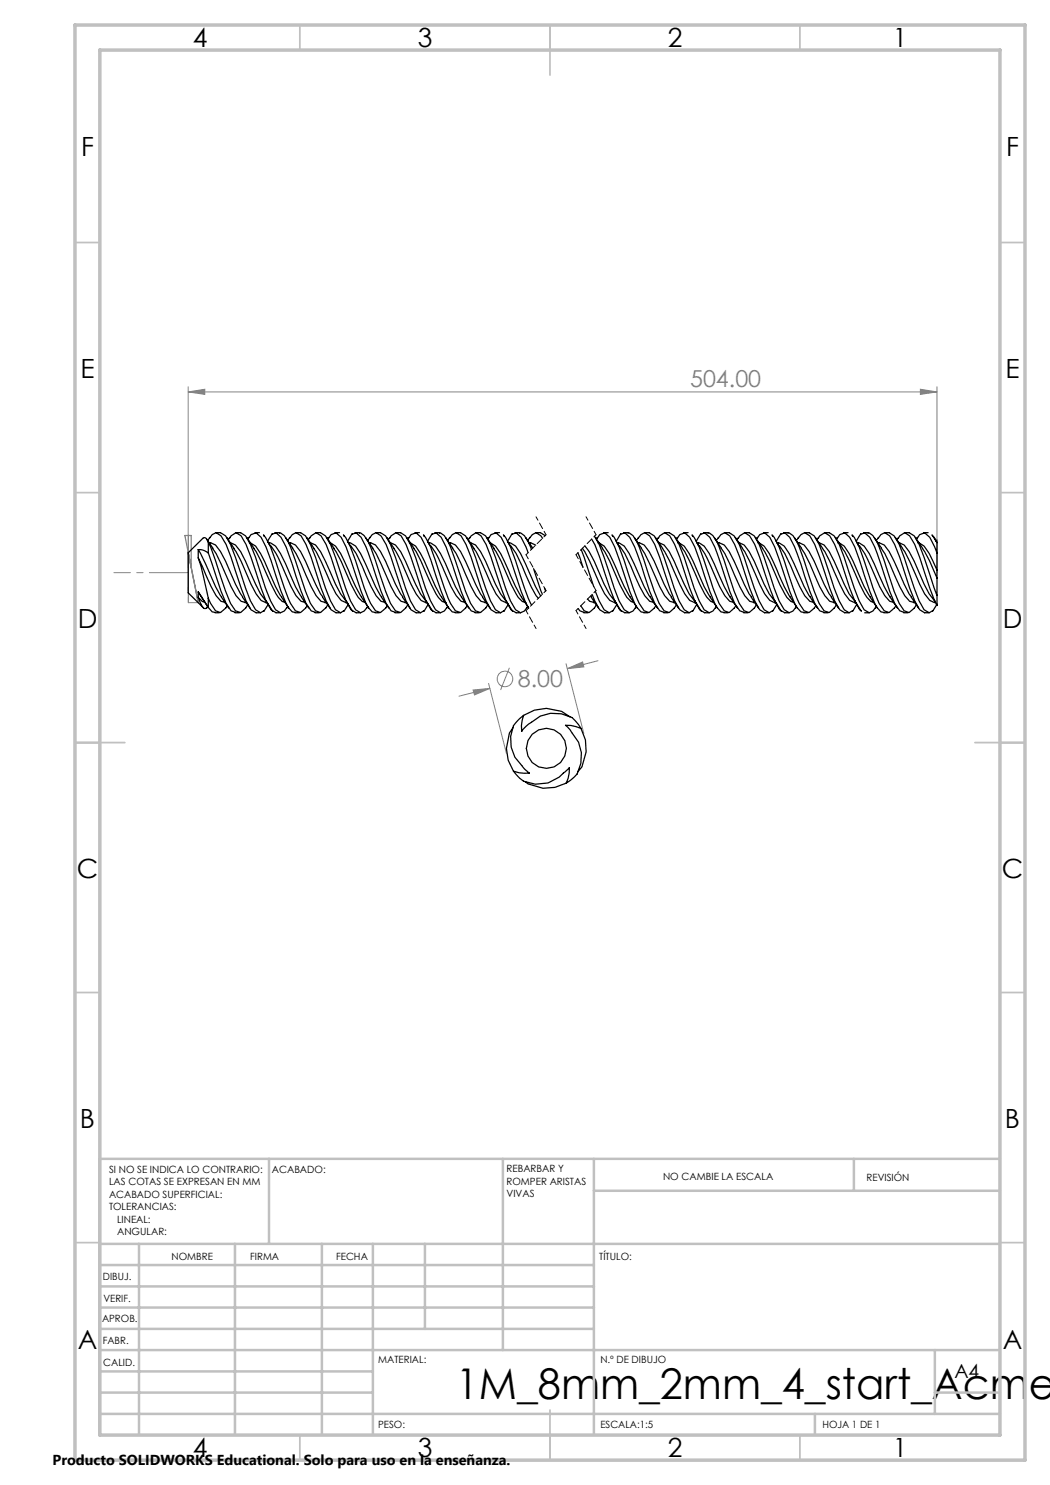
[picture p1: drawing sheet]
<svg xmlns="http://www.w3.org/2000/svg" width="210mm" height="297mm" viewBox="0 0 210 297" stroke-linecap="round" stroke-linejoin="round" font-family="sans-serif">
<g fill="none" stroke="#808080" stroke-width=".2">
<path d="M37.6 78.4l3.4-.5v1zM37.6 77.4v36.2M37.6 78.4h149.8M184.1 77.9l3.3 .5-3.3 .5zM187.4 77.4v37.2M94.6 138l3.4-.3-3.1 1.3zM97.7 136.7l3.6 14M98 137.7l-6.2 1.5M101.9 133.6l-1.8 4.4M113.2 132.7l3.6 14M113.5 133.7l3-1.3 .3 1zM119.6 132.1l-6.1 1.6"/>
<circle cx="101" cy="135.8" r="1.56"/>
</g>
<path d="M107.2 103.4l2 3.6M117.2 103.4l2 3.5M105.2 122.1l2 3.6M115.2 122.1l2 3.6" fill="none" stroke="#000" stroke-width=".2" stroke-dasharray="1.3 .6" stroke-dashoffset=".5"/>
<path d="M109.2 107l-4 4M109.2 118.1l-4 4M119.2 106.9l-4 4M119.2 118.1l-4 4" fill="none" stroke="#000" stroke-width=".2" stroke-dasharray="1.3 .6" stroke-dashoffset=".7"/>
<path d="M105.2 111l4 7.1M115.2 110.9l4 7.2" fill="none" stroke="#000" stroke-width=".2" stroke-dasharray="1.3 .6" stroke-dashoffset=".3"/>
<path d="M37.7 114.5v6" fill="none" stroke="#808080" stroke-width=".2" stroke-dasharray="15.2 1.3 1.3 1.3" stroke-dashoffset="14.1"/>
<path d="M37.7 120.5h2" fill="none" stroke="#808080" stroke-width=".2" stroke-dasharray="15.2 1.3 1.3 1.3"/>
<path d="M37.7 120.5v-10" fill="none" stroke="#808080" stroke-width=".2" stroke-dasharray="15.2 1.3 1.3 1.3" stroke-dashoffset="12.1"/>
<path d="M37.7 114.5h-14.9" fill="none" stroke="#808080" stroke-width=".2" stroke-dasharray="15.2 1.3 1.3 1.3" stroke-dashoffset="7.4"/>
<path d="M37.7 107.1v13.4" fill="none" stroke="#808080" stroke-width=".2" stroke-dasharray="15.2 1.3 1.3 1.3" stroke-dashoffset="10.4"/>
<path d="M37 107.1h1.2v6.4l-.6-2.9 2.1 9.9z" fill="none" stroke="#808080" stroke-width=".25"/>
<g fill="none" stroke="#c0c0c0" stroke-width=".35">
<path d="M60 5v5M110 5v10M160 5v5M15 48.5h5M200 48.5h5M15 98.5h5M200 98.5h5M15 148.5h10M195 148.5h10M15 198.5h5M200 198.5h5M15 248.5h5"/>
<path d="M200 248.5h5M60 287v5M110 282v10M160 287v5"/>
</g>
<g fill="none" stroke="#c0c0c0" stroke-width=".5">
<path d="M53.8 231.8v17M100.6 231.8v38.2M118.8 231.8v55.2M118.8 238.2h81.2M170.8 231.8v6.4M200 231.8h-180v55.2M20 248.8h180M20 257.3h98.8M20 253h98.8M27.8 248.8v38.2M47 248.8v38.2M64.4 248.8v38.2"/>
<path d="M74.6 248.8v38.2M85 248.8v17M20 265.8h98.8M20 261.5h98.8M20 278.5h54.6M20 274.3h54.6M20 270h180M187 278.5h13M187 270v12.8M20 282.8h180M163 282.8v4.2"/>
</g>
<path d="M15 5h190v287h-190zM20 10h180v277h-180z" fill="none" stroke="#c0c0c0" stroke-width=".7"/>
<path d="M94.6 138l3.4-.3-3.1 1.3zM113.5 133.7l3-1.3 .3 1zM37.6 78.4l3.4-.5v1zM184.1 77.9l3.3 .5-3.3 .5z" fill="#808080"/>
<g fill="none" stroke="#000" stroke-width=".25">
<path d="M39.7 118.4l1.9 3M39.7 111.6l.5 1.7 1.5 6.4M39.7 111.6l2.5 5.7 1 1.8 1 1.2 .8 .2M39.7 118.4l2 3.1M39.7 109.9l1 .2 1 .5M39.7 109.9l1.4 2.8 2 4.6 1.2 2.1M39.7 119.5l.3 .8a1.87 1.87 0 0 0 .9 1.4h.2l.4-.3M39.7 119.5l.8 .8 .5 .2M39.7 118.4v1.1M39.7 109.9v1.7M41.3 107.8l1.3 1.8M41.7 119.7l.4 1 1 1.5 1 .3 1.1-.9"/>
<path d="M41.7 119.7v1.8M41.7 110.6l2.5 7.6 1 2.5 1 1.5 .8 .2M41.7 108.4v2.2M41.7 108.4l1.4 3.7 2 6.1 1 2.5 1 1.5 1 .3 1-.9M41.7 108.4l-.2-.3a.57 .57 0 0 0-.4-.5 .57 .57 0 0 0-.6 .1l-2.9 2.9v8l3.1 3M41.8 108.5h.3l1 .5 1 1.3 1 2a35.7 35.7 0 0 0 3.4 7.1M41.9 107.6l.5-.7 .8-.4 1 .7 1 1.7 4 11.3 1 1.8 1 .6h.9M41.9 107.5l-.3 .6M42.5 109.7a46.8 46.8 0 0 1 3.7 7.6l1 1.8 1 1.2 .8 .2M43.2 106.5h.9l1 .7 1 1.7 4 11.3 1 1.8 1 .6 .7-.5M44.3 119.4l1.4 2.2M45.4 107.5l1.4 2.2"/>
<path d="M45.9 107.6l.3-.4 1-.7 1 .7 1 1.7 1 2.6 3 8.7 1 1.8 1 .6h.9M46 107.5l-.4 .4M46 108.5l1.1 .5 1 1.3 4 8.5 1.2 1.4 1.2 2.1M46.7 109.7a32.7 32.7 0 0 1 3.5 7.1l1 2 1 1.3 1.3 .4M47.2 106.5h.9l1 .7 1 1.7 1 2.6 2 6.1 1 2.6 1 1.8 1 .6 .8-.4 .5-.7M48.5 119.4l1.5 2.2M49.4 107.5l1.4 2.2M49.7 107.7l.5-.8 1-.3 1 .9a62.7 62.7 0 0 1 4 10.7l1.4 3.3 .9 .9 .5 .1M49.7 107.5l-.2 .3M49.9 108.6h.2l1 .6a26.6 26.6 0 0 1 3 5.9l1 2.2 1.2 2.1M50.8 109.7a38 38 0 0 1 3.4 7.1l1.5 2.7 .7 .8 .6 .2M51 106.5h.9"/>
<path d="M52.7 107.1l.4 .4 1 1.9 2 5.8a20.5 20.5 0 0 0 3 7l1 .3 1-.9M52.7 107l.2 .2M53.6 108.4l.3 .6M53.7 108.5h.2M53.9 108.6h.2l1 .6a40.7 40.7 0 0 1 4 8.1l2.6 4.3M53.9 109a12 12 0 0 1 2.5 4.3l1.8 4 1 1.8 1 1.2 .8 .2M54.4 106.9l.8-.3 1 .9a38.1 38.1 0 0 1 3 7.7l2 5.5 1 1.5 .8 .2M54.4 106.7l-.9 1.6M55 106.5h.9M55.9 106.6h.2l.8 .5 1.2 2.3 3 8.8 1 2.5 1 1.5 1 .3 1.1-.9M56.3 119.4l1.4 2.2M57.1 107.5l1.5 2.1"/>
<path d="M57.8 108.5l1.3 .5 1 1.3 1 2a38 38 0 0 0 3.5 7.1M58 107.6l.5-.7 .7-.4 1 .7 1 1.7 1 2.6 2 6.1 1 2.6 1 1.8 1 .6h.9M58 107.5l-.5 .6M58.5 109.7a46.8 46.8 0 0 1 3.7 7.6l1 1.8 1 1.2 .8 .2M59.2 106.5h.9l1 .7 1 1.7 1 2.6 2 6.1 1 2.6 1 1.8 1 .6 .7-.5M61.3 107.5l1.5 2.2M61.9 107.6l.3-.4 1-.7 1 .7 1 1.7 4 11.3 1 1.8 1 .6h.9M61.9 107.5l-.2 .4M62.1 108.5l1 .5 1 1.3 4 8.5 1.2 1.4 1.2 2.1M62.8 109.7a38 38 0 0 1 3.4 7.1l1 2 1 1.3 1.3 .4M63.2 106.5h.9l1 .7 1 1.7 4 11.3 1 1.8 1 .6 .7-.4 .6-.7M64.5 119.4l1.5 2.2"/>
<path d="M65.4 107.5l1.4 2.2M65.7 107.7l.5-.8 1-.3 1 .9 1 1.9 3 8.8 1 2.5 .5 .8 .7 .9 .6 .1M65.7 107.5l-.2 .3M65.9 108.6h.2l1 .6a26.6 26.6 0 0 1 3 5.9 30.9 30.9 0 0 0 3.6 6.5M66.7 109.7a32.7 32.7 0 0 1 3.5 7.1l1.4 2.7 .9 .8 .5 .2M67 106.5h.9M68.7 107l.2 .2M68.7 107.1l.4 .4a55.8 55.8 0 0 1 3.7 10.1l1.3 3.1 1 1.5 1 .3 1.1-.9M69.6 108.4l.4 .6M69.7 108.5h.2M69.9 108.6l1.2 .6a46.5 46.5 0 0 1 4 8.1l1.2 2.1M69.9 109a11.3 11.3 0 0 1 2.6 4.3l1.7 4 1 1.8 1 1.2 .8 .2"/>
<path d="M70.4 106.7l-.9 1.6M70.4 106.9l.8-.3 1 .9a38.1 38.1 0 0 1 3 7.7l1 3 1 2.5 1 1.5 .8 .2M71 106.5h.9M71.9 106.6h.2l.7 .5 1.3 2.3 3 8.8 1 2.5 1 1.5 1 .3 1-.9M73.1 107.5l1.5 2.1M73.8 108.5l1.3 .5 1 1.3 1 2a32.7 32.7 0 0 0 3.5 7.1M73.9 107.6l.5-.7 .8-.4 1 .7 1 1.7 4 11.3 1 1.8 1 .6h.9M74 107.5l-.4 .6M74.5 109.7a51.8 51.8 0 0 1 3.7 7.6l1 1.8 1 1.2 .8 .2M75.2 106.5h.9l1 .7 1 1.7 4 11.3 1 1.8 1 .6 .7-.5M76.3 119.4l1.5 2.2M77.4 107.5l.7 1.1a25 25 0 0 1 3.1 5.9l2 4.3 1 1.3 1.3 .4"/>
<path d="M78 107.6l.2-.4 1-.7 1 .7 1 1.7 1 2.6 3 8.7 1 1.8 1 .6h.9M78 107.5l-.4 .4M78 108.5l1.1 .5 1 1.3 4 8.5 1.2 1.4 1.2 2.1M79.2 106.5h.9l1 .7 1 1.7 1 2.6 2 6.1 1 2.6 1 1.8 1 .6 .8-.4 .5-.7M80.5 119.4l1.5 2.2M81.4 107.5l1.4 2.2M81.7 107.7l.5-.8 1-.3 1 .9 1 1.9 1 2.7a54.3 54.3 0 0 0 3.4 9.4l.9 .9 .5 .1M81.7 107.5l-.1 .3M81.9 108.6h.2l1 .6a26.6 26.6 0 0 1 3 5.9l1 2.2 1.2 2.1M82.8 109.7a38 38 0 0 1 3.4 7.1l1.5 2.7 .7 .8 .8 .2M83 106.5h.9M84.7 107.1l.4 .4 1 1.9 2 5.8a20.5 20.5 0 0 0 3 7l1 .3 1-.9"/>
<path d="M84.7 107l.2 .2M85.6 108.4l.3 .6M85.7 108.5h.2M85.9 108.6l1.2 .6a40.7 40.7 0 0 1 4 8.1l2.6 4.3M85.9 109a12 12 0 0 1 2.5 4.3l1.8 4 1 1.8 1 1.2 .8 .2M86.4 106.7l-.9 1.6M86.4 106.9l.8-.3 1 .9a44.6 44.6 0 0 1 3 7.7l2 5.5 1 1.5 .8 .2M87 106.5h.9M87.9 106.6h.2l.8 .5 1.2 2.3 3 8.8 1 2.5 1 1.5 1 .3 1.1-.9M88.3 119.4l1.4 2.2M89.1 107.5l1.5 2.1M89.8 108.5l1.3 .5 1 1.3 1 2a38 38 0 0 0 3.5 7.1"/>
<path d="M90 107.6l.5-.7 .7-.4 1 .7 1 1.7 1 2.6 2 6.1 1 2.6 1 1.8 1 .6h.9M90 107.5l-.5 .6M90.5 109.7a46.8 46.8 0 0 1 3.7 7.6l1 1.8 1 1.2 .8 .2M91.2 106.5h.9l1 .7 1 1.7 3 8.7 1 2.6 1 1.8 1 .6 .7-.5M93.3 107.5l1.5 2.2M93.9 107.6l.3-.4 1-.7 1 .7 1 1.7 4 11.3 1 1.8 1 .6h.9M93.9 107.5l-.2 .4M94.1 108.5l1 .5 1 1.3 4 8.5 1.2 1.4 1.2 2.1M94.8 109.7a38 38 0 0 1 3.4 7.1l1 2 1 1.3 1.3 .4M95.2 106.5h.9l1 .7 1 1.7 4 11.3 1 1.8 1 .6 .8-.4 .5-.7M96.5 119.4l1.5 2.2M97.4 107.5l1.4 2.2"/>
<path d="M97.7 107.7l.5-.8 1-.3 1 .9 1 1.9 3 8.8 1 2.5 .5 .9-.7-1.1a25.5 25.5 0 0 1-3.3-6.5l-1.6-3.3-1-1.5-1-.6h-.2M97.8 107.5l-.3 .3M98.7 109.7a32.7 32.7 0 0 1 3.5 7.1l1.4 2.7 .9 .8 .7 .2M99 106.5h.9M100.7 107l.2 .2M100.7 107.1l.4 .4a59.5 59.5 0 0 1 3.8 10.1l1.4 3.4M101.6 108.4l.4 .6M101.7 108.5h.2M101.9 108.6l1.2 .6a46.5 46.5 0 0 1 4 8.1l1 1.9M102 109a12 12 0 0 1 2.5 4.3 24.6 24.6 0 0 0 3.2 6.4M102.4 106.7l-.9 1.6M102.4 106.9l.8-.3 1 .9 1.4 3"/>
<path d="M103 106.5h.9M103.9 106.6h.2l.8 .5 .8 1.3 .6 1.5M105.2 107.5l1.3 2.1M105.8 108.5l1.3 .5M105.9 107.6l.6-.7 .7-.4 1 .7 .3 .5M106 107.5l-.4 .6M106.7 113.7l1.8 5.1M107.2 106.5h.9l.9 .6M108.9 117.6l.2 .6M115.6 110.6l1 2.9M116.2 109.9l2.5 7.4M116.5 109.6a22.9 22.9 0 0 1 2.5 4.9l1.9 4.3 1.1 1.3 1.2 .4"/>
<path d="M117 109.2l.8 1.1 1.1 2 1.9 4.5 1 2 1.2 1.4 1.2 2.1M117.5 119.8l.4 .5 .8 .2M118.1 119.2l.2 .2M118.3 119.4l1.4 2.2M118.3 107.8l.7 1.1 .9 2.6 3 8.7 1 1.8 1.1 .6h.8M118.4 118.9l.6 1.3 .9 1.8 1 .6h.9M118.9 107.2l.9 1.7 1 2.6 3 8.7 1 1.8 1 .6 .8-.4 .5-.7M119.1 118.2l.7 2 1 1.8 1 .6 .8-.5M119.1 107.5l1.4 2.2M119.5 107.7l.4-.8 1-.3 1.1 .9 .9 1.9 3 8.8 1 2.5 .5 .8 .8 .9 .5 .1M119.5 107.5l-.2 .3M119.6 108.6h.2l1 .6a26.6 26.6 0 0 1 3 5.9l1 2.2 1.2 2.1"/>
<path d="M120.5 109.7a32.7 32.7 0 0 1 3.4 7.1l1.5 2.7 .8 .8 .5 .2M120.7 106.5h.9M122.4 107l.2 .2M122.4 107.1l.4 .4a59.5 59.5 0 0 1 3.8 10.1l1.2 3.1 1 1.5 1 .3 1.1-.9M123.3 108.4l.4 .6M123.4 108.5h.2M123.6 108.6l1.2 .6a46.5 46.5 0 0 1 4 8.1l1 1.8 1.7 2.5M123.7 109a12 12 0 0 1 2.5 4.3l1.8 4 .9 1.8 1 1.2 .8 .2M124.1 106.7l-.9 1.6M124.1 106.9l.9-.3 .9 .9a38.1 38.1 0 0 1 3 7.7l1 3 1.1 2.5 .9 1.5 .9 .2M124.7 106.5h.9M125.6 106.6h.2l.8 .5 1.2 2.3 3 8.8 1 2.5 1 1.5 1 .3 1.1-.9"/>
<path d="M126 119.4l1.5 2.2M126.9 107.5l1.4 2.1M127.6 108.5l1.2 .5 1 1.3 1 2a32.7 32.7 0 0 0 3.5 7.1M127.7 107.6l.5-.7 .7-.4 1 .7 1.1 1.7 3.9 11.3 1.1 1.8 .9 .6h.9M127.7 107.5l-.4 .6M128.3 109.7a51.8 51.8 0 0 1 3.6 7.6l1 1.8 1 1.2 .8 .2M128.9 106.5h.9l1 .7 1 1.7 4 11.3 1 1.8 1 .6 .7-.5M131.1 107.5l1.4 2.2M131.7 107.6l.2-.4 1-.7 1 .7 1 1.7 1.1 2.6 1.9 6.1 1.1 2.6 .9 1.8 1 .6h1M131.7 107.5l-.3 .4M131.8 108.5l1 .5 1 1.3 4 8.5 1.2 1.4M132.5 109.7a38 38 0 0 1 3.5 7.1l.9 2 1 1.3 1.3 .4"/>
<path d="M132.9 106.5h.9l1 .7 1 1.7 1 2.6 2 6.1 1 2.6 1 1.8 1.1 .6 .7-.4 .5-.7M134.2 119.4l1.5 2.2M135.1 107.5l.7 1.1a25 25 0 0 1 3.2 5.9l1.9 4.3 1.3 1.5 .5 .2M135.5 107.7l.5-.8 .9-.3 1 .9 1.1 1.9 .9 2.7a49.4 49.4 0 0 0 3.5 9.4l.8 .9 .5 .1M135.5 107.5l-.2 .3M135.6 108.6h.2l1 .6a26.6 26.6 0 0 1 3 5.9 30.9 30.9 0 0 0 3.7 6.5M136.7 106.5h.9M138.4 107.1l.4 .4 1 1.9 2.1 5.8a20.5 20.5 0 0 0 3 7l.9 .3 1.1-.9M138.4 107l.2 .2M139.3 108.4l.4 .6M139.4 108.5h.2M139.6 108.6l1.2 .6 1.1 1.5 .9 2a31.6 31.6 0 0 0 3.3 6.7"/>
<path d="M139.7 109a12 12 0 0 1 2.5 4.3l1.7 4 1.1 1.8 .9 1.2 .8 .2M140.2 106.7l-1 1.6M140.2 106.9l.7-.3 1.1 .9a38.1 38.1 0 0 1 3 7.7l1.9 5.5 1.1 1.5 .7 .2M140.7 106.5h.9M141.6 106.6h.3l.7 .5 .8 1.3 1.5 3.7 1.9 6.1 1 2.5 1 1.5 1 .3 1.1-.9M142.9 107.5l1.4 2.1M143.5 108.5l1.4 .5 .9 1.3 1 2a38 38 0 0 0 3.5 7.1M143.7 107.6l.5-.7 .8-.4 .9 .7 1 1.7 1.1 2.6 1.9 6.1 1.1 2.6 .9 1.8 1 .6h.9M143.7 107.5l-.4 .6M144.3 109.7a46.8 46.8 0 0 1 3.7 7.6l.9 1.8 1 1.2 .8 .2M145 106.5h.8l1 .7 1 1.7 3 8.7 1 2.6 1 1.8 1 .6 .8-.5M146 119.4l1.5 2.2"/>
<path d="M147.1 107.5l.7 1.1a25 25 0 0 1 3.2 5.9l1.9 4.3 1.1 1.3 1.2 .4M147.7 107.6l.3-.4 .9-.7 1 .7 1.1 1.7 3.9 11.3 1 1.8 1.1 .6h.8M147.7 107.5l-.3 .4M147.8 108.5l1 .5 1 1.3 4 8.5 1.2 1.4 1.2 2.1M148.9 106.5h.9l1 .7 1 1.7 4 11.3 1 1.8 1 .6 .8-.4 .5-.7M150.2 119.4l1.5 2.2M151.1 107.5l1.4 2.2M151.4 107.7l.5-.8 1-.3 1.1 .9 .9 1.9 3 8.8 1 2.5 .5 .8 .8 .9 .5 .1M151.5 107.5l-.2 .3M151.6 108.6h.2l1 .6a26.6 26.6 0 0 1 3 5.9l1 2.2 1.2 2.1M152.5 109.7a35.7 35.7 0 0 1 3.4 7.1l1.5 2.7 .8 .8 .5 .2M152.7 106.5h.9"/>
<path d="M154.4 107l.2 .2M154.4 107.1l.4 .4a59.5 59.5 0 0 1 3.8 10.1l1.2 3.1 1 1.5 1 .3 1.1-.9M155.3 108.4l.4 .6M155.4 108.5h.2M155.6 108.6l1.2 .6a46.5 46.5 0 0 1 4 8.1l1 1.8 1.7 2.5M155.7 109a12 12 0 0 1 2.5 4.3l1.7 4 1 1.8 1.1 1.2 .7 .2M156.1 106.9l.9-.3 .9 .9a38.1 38.1 0 0 1 3 7.7l2 5.5 1 1.5 .8 .2M156.2 106.7l-1 1.6M156.7 106.5h.9M157.6 106.6h.2l.8 .5 1.2 2.3 3 8.8 1 2.5 1 1.5 1 .3 1.1-.9M158 119.4l1.5 2.2M158.9 107.5l1.4 2.1"/>
<path d="M159.6 108.5l1.2 .5 1 1.3 1 2a32.7 32.7 0 0 0 3.5 7.1M159.7 107.6l.5-.7 .7-.4 1.1 .7 .9 1.7 1 2.6 3 8.7 1.1 1.8 .9 .6h.9M159.7 107.5l-.4 .6M160.3 109.7a43.6 43.6 0 0 1 3.6 7.6l1.1 1.8 .9 1.2 .8 .2M160.9 106.5h.9l1 .7 1 1.7 3 8.7 1.1 2.6 .9 1.8 1 .6 .7-.5M163.1 107.5l1.4 2.2M163.7 107.6l.2-.4 1.1-.7 .9 .7 1 1.7 1.1 2.6 1.9 6.1 1.1 2.6 .9 1.8 .3 .1M163.7 107.5l-.3 .4M163.8 108.5l1 .5 1 1.3 4 8.5 1.2 1.4M164.5 109.7a38 38 0 0 1 3.5 7.1l.9 2 1 1.3 1.3 .4M165 106.5h.8l1 .7 1.1 1.7 3 8.7 .9 2.6 1 1.8 1 .6 .8-.4 .5-.7M166.3 119.4l1.4 2.2"/>
<path d="M167.1 107.5l.7 1.1a25 25 0 0 1 3.2 5.9l1.9 4.3 1.3 1.5 .5 .2M167.5 107.7l.5-.8 .9-.3 1 .9 1.1 1.9 .9 2.7a49.4 49.4 0 0 0 3.5 9.4l.8 .9 .5 .1M167.5 107.5l-.2 .3M167.6 108.6h.3l.9 .6a26.6 26.6 0 0 1 3 5.9 30.9 30.9 0 0 0 3.7 6.5M168.7 106.5h.9M170.4 107.1l.5 .4 .9 1.9 2 5.8a20.5 20.5 0 0 0 3 7l1 .3 1.1-.9M170.4 107l.2 .2M171.3 108.4l.4 .6M171.4 108.5h.2M171.6 108.6l1.2 .6 1 1.5 1 2a31.6 31.6 0 0 0 3.2 6.7M171.7 109a12 12 0 0 1 2.5 4.3l1.7 4 1.1 1.8 .9 1.2 .8 .2M172.2 106.7l-1 1.6"/>
<path d="M172.2 106.9l.7-.3 1.1 .9a38.1 38.1 0 0 1 3 7.7l1.9 5.5 1.1 1.5 .7 .2M172.7 106.5h.9M173.6 106.6h.2l.8 .5 .8 1.3 1.4 3.7 2 6.1 1 2.5 1 1.5 1 .3 1.1-.9M174.9 107.5l1.4 2.1M175.5 108.5l1.3 .5 1 1.3 1 2a38 38 0 0 0 3.5 7.1M175.7 107.6l.5-.7 .8-.4 .9 .7 1 1.7 1.1 2.6 1.9 6.1 1.1 2.6 .9 1.8 1 .6h.9M175.7 107.5l-.4 .6M176.2 109.7a46.8 46.8 0 0 1 3.8 7.6l.9 1.8 1 1.2 .8 .2M177 106.5h.8l1 .7 1 1.7 3 8.7 1 2.6 1 1.8 1 .6 .7-.5M178 119.4l1.5 2.2M179.1 107.5l.7 1.1a25 25 0 0 1 3.2 5.9l1.9 4.3 1 1.3 1 .4M179.7 107.6l.3-.4 .9-.7 1 .7 1.1 1.7 .9 2.6a67.3 67.3 0 0 0 3.5 9.6v-2"/>
<path d="M179.7 107.5l-.3 .4M179.8 108.5l1 .5 1 1.3 1 2 2 4.5 1 2 1.2 1.4M180.9 106.5h.9l1 .7 1 1.7 3.6 10.2M182.2 119.4l1.5 2.2M183.1 107.5l1.4 2.2M183.4 107.7l.5-.8 1-.3 1 .9 1.5 3.1M183.5 107.5l-.2 .3M183.6 108.6h.2l1 .6 1 1.5 1.6 3.3M184.5 109.7a29.8 29.8 0 0 1 2.9 5.9M184.7 106.5h.9M186.4 107l1 1.5M186.4 107.1l.4 .4 .6 .9v2.2"/>
<path d="M187.4 110.6v3.4M187.4 115.6v3.5M187.4 114v1.6M187.4 108l-.2 .3M41.6 121.3l-.3 .3M41.7 121.5l.7 .9 .6 .1M43 122.6h.9M45 120.5h.1M45.4 121.1l-.2 .5M47 122.6h.9M49 120.5h.3M49.5 121l-.4 .6"/>
<path d="M53.7 120.9l-.9 1.4M57.5 121.3l-.1 .3M59 122.6h.9M61 120.5h.1M61.4 121.1l-.3 .5M63 122.6h.9M65 120.5h.3M65.5 121l-.3 .6M69.7 120.9l-.9 1.4M73.6 121.3l-.3 .3M75 122.6h.9M77 120.5h.1"/>
<path d="M77.4 121.1l-.2 .5M79 122.6h.9M81 120.5h.3M81.6 121l-.5 .6M85.7 120.9l-.9 1.4M89.5 121.3l-.1 .3M91 122.6h.9M93 120.5h.1M93.4 121.1l-.3 .5M95 122.6h.9M97 120.5h.3M97.5 121l-.3 .6"/>
<path d="M101.7 120.9l-.9 1.4M105.6 121.3l-.3 .3M115.6 121.7l.4 .5 .7 .2M116.2 121.2l.6 1 1 .3 1.1-.9M116.7 122.6h.9M118.7 120.5h.3M119.3 121l-.4 .6M123.4 120.9l-.9 1.4M127.3 121.3l-.2 .3M128.7 122.6h.9M130.7 120.5h.1M131.2 121.1l-.3 .5"/>
<path d="M132.7 122.6h.9M134.7 120.5h.3M135.3 121l-.4 .6M139 120.2l1.3 2.1M139.4 120.9l-.9 1.4M143.3 121.3l-.2 .3M144.7 122.6h.9M146.7 120.5h.1M147.2 121.1l-.3 .5M148.7 122.6h.9M150.7 120.5h.3M151.3 121l-.4 .6"/>
<path d="M155.4 120.9l-.9 1.4M159.3 121.3l-.2 .3M160.7 122.6h.9M162.7 120.5h.1M163.2 121.1l-.3 .5M164.7 122.6h.9M166.7 120.5h.3M167.3 121l-.4 .6M171 120.2l1.3 2.1M171.4 120.9l-.9 1.4M172.9 122.6h.9M175.3 121.3l-.2 .3"/>
<path d="M176.7 122.6h.9M178.7 120.5h.1M179.2 121.1l-.3 .5M180.7 122.6h.9M182.7 120.5h.3M183.3 121l-.4 .6M187.4 120.8l-.9 1.5M102.6 145.6l-.7 1-.6 3.1 .3 2.3 1.1 2.2M102.7 154.2a5.8 5.8 0 0 0 6.9 2.4l2.2-1.2 2.1-1.9-.3 2.1-.4 1M104.7 143.1a5.8 5.8 0 0 0-2.5 6.3l.8 2 1.8 2.3 1.1 .9-2.1-.1-1.1-.3M104.7 143.1l-.4 2.1 .1 1.1a5.9 5.9 0 0 1 1.9-1.8 6.9 6.9 0 0 1 8.1-1l1.3 1.4 .5 .8M104.7 143.1l2.2-1.1 2.4-.3 3 .6 1.7 1.1"/>
<path d="M105 156.3l.6 .5 3 .9 2.4-.2 2.2-.9M116.2 145.7l-2-.6h-1.1l1.2 1.4a6.9 6.9 0 0 1 1.1 8.3l-1.3 1.3-.9 .5M116.2 145.7l.9 2.3 .1 2.4-.8 3-.8 .9"/>
<circle cx="109.3" cy="149.7" r="4"/>
</g>
<text font-size="8.5" x="91.2" y="279.7">1M_8mm_2mm_4_start_Acme</text>
<g font-size="5.3">
<text x="38.5" y="9.5">4</text>
<text x="83.5" y="9.5">3</text>
<text x="133.6" y="9.5">2</text>
<text x="178.6" y="9.5">1</text>
<text x="16.2" y="31.3">F</text>
<text x="201.2" y="31.3">F</text>
<text x="16.1" y="75.5">E</text>
<text x="201.1" y="75.5">E</text>
<text x="15.5" y="125.5">D</text>
<text x="200.5" y="125.5">D</text>
<text x="15.4" y="175.5">C</text>
<text x="200.4" y="175.5">C</text>
<text x="16" y="225.5">B</text>
<text x="201" y="225.5">B</text>
<text x="15.5" y="269.8">A</text>
<text x="200.5" y="269.8">A</text>
<text x="38.5" y="291.5">4</text>
<text x="83.5" y="291.5">3</text>
<text x="133.6" y="291.5">2</text>
<text x="178.6" y="291.5">1</text>
</g>
<g font-size="4.7" fill="#808080">
<text x="138" y="77.3">504.00</text>
<text x="103.6" y="137.5">8.00</text>
</g>
<text font-size="3.9" x="190.9" y="275.5">A4</text>
<text font-size="2.9" x="10.5" y="292.9">Producto SOLIDWORKS Educational. Solo para uso en la enseñanza.</text>
<g font-size="2">
<text x="21.8" y="234.6">SI NO SE INDICA LO CONTRARIO:</text>
<text x="21.8" y="237.1">LAS COTAS SE EXPRESAN EN MM</text>
<text x="21.8" y="239.6">ACABADO SUPERFICIAL:</text>
<text x="54.4" y="234.6">ACABADO:</text>
<text x="101.3" y="234.5">REBARBAR Y</text>
<text x="101.3" y="237">ROMPER ARISTAS</text>
<text x="101.3" y="239.5">VIVAS</text>
<text x="132.6" y="236">NO CAMBIE LA ESCALA</text>
<text x="173.3" y="236.2">REVISIÓN</text>
<text x="21.8" y="242.1">TOLERANCIAS:</text>
<text x="23.4" y="244.6">LINEAL:</text>
<text x="23.4" y="247.1">ANGULAR:</text>
<text x="34.3" y="252">NOMBRE</text>
<text x="50" y="251.9">FIRMA</text>
<text x="67.2" y="251.9">FECHA</text>
<text x="119.9" y="251.9">TÍTULO:</text>
<text x="20.6" y="256.1">DIBUJ.</text>
<text x="20.7" y="260.3">VERIF.</text>
<text x="20.4" y="264.4">APROB.</text>
<text x="20.5" y="268.8">FABR.</text>
<text x="20.7" y="273.1">CALID.</text>
<text x="75.6" y="272.5">MATERIAL:</text>
<text x="120.1" y="272.5">N.º DE DIBUJO</text>
<text x="75.6" y="285.5">PESO:</text>
<text x="120.1" y="285.6">ESCALA:1:5</text>
<text x="164.5" y="285.6">HOJA 1 DE 1</text>
</g>
</svg>
